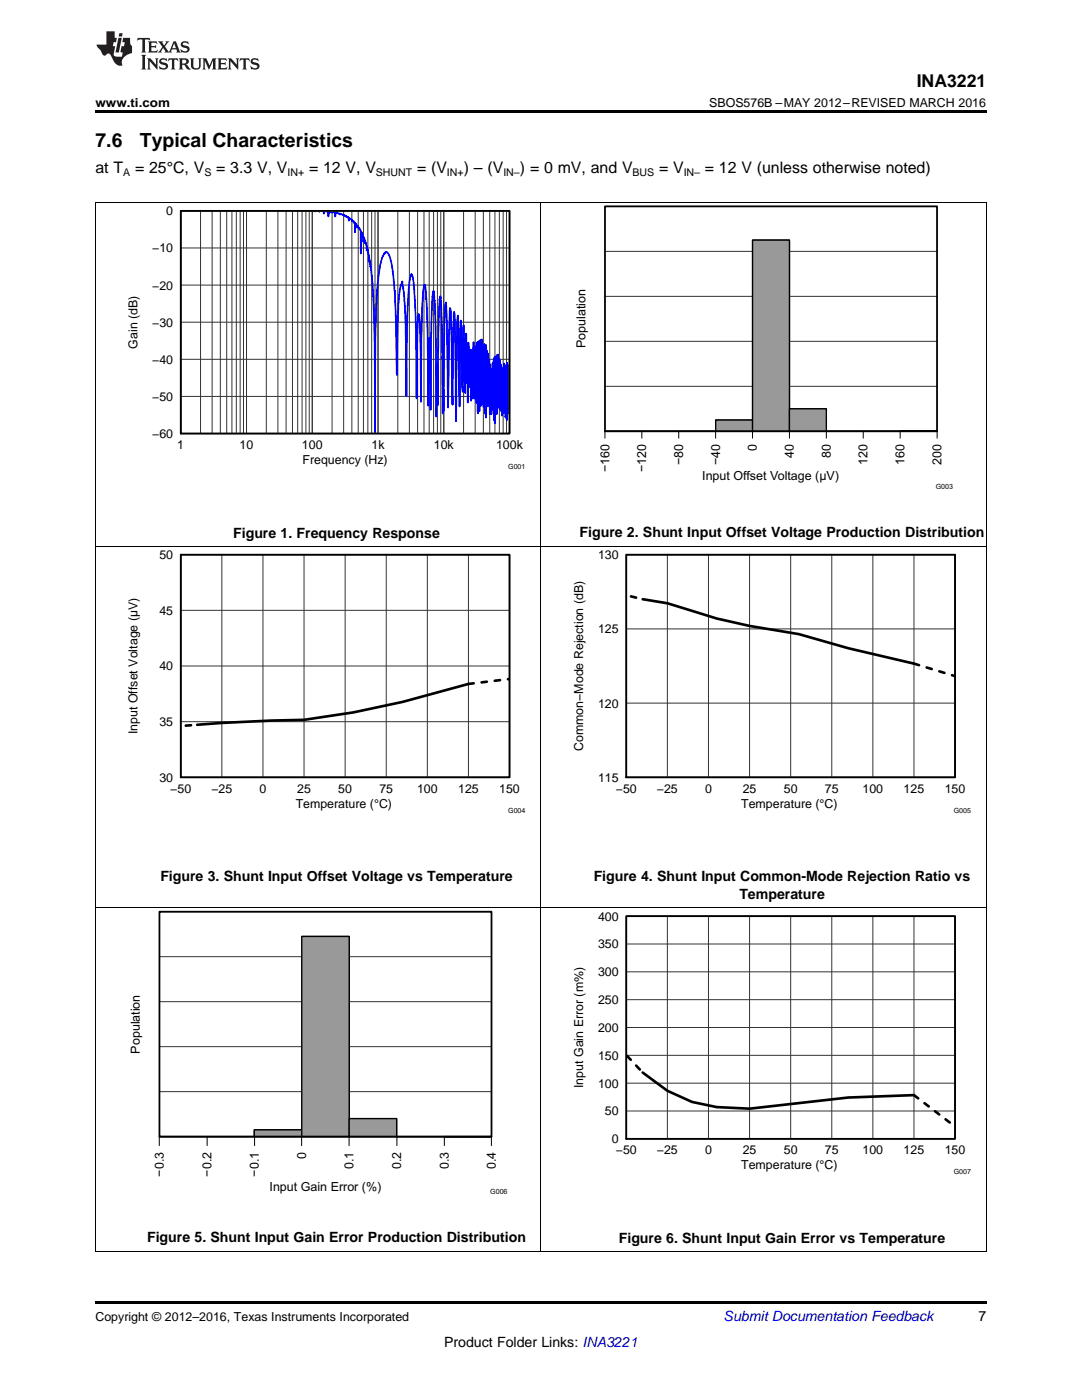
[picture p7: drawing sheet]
<svg xmlns="http://www.w3.org/2000/svg" width="216mm" height="279mm" viewBox="0 0 216 279" stroke-linecap="round" stroke-linejoin="round" font-family="sans-serif">
<path d="M19 259.7h177.8v.5h-177.8z" fill="#000"/>
<path d="M19.1 181.2v68.6M107.9 181.2v68.6M196.8 181.2v68.6M19 249.7h177.8" fill="none" stroke="#000" stroke-width=".2"/>
<path d="M31.8 226.8h18.9" fill="none" stroke="#999" stroke-width=".2"/>
<path d="M31.8 226.8h9.5zM41.3 226.8h9.4z" fill="none" stroke="#000" stroke-width=".27"/>
<path d="M50.7 225.5h9.5v1.3h-9.5z" fill="#999"/>
<path d="M50.7 225.5h9.5v1.3h-9.5z" fill="none" stroke="#000" stroke-width=".27"/>
<path d="M60.2 186.9h9.5v39.9h-9.5z" fill="#999"/>
<path d="M60.2 186.9h9.5v39.9h-9.5z" fill="none" stroke="#000" stroke-width=".27"/>
<path d="M69.7 223.2h9.4v3.6h-9.4z" fill="#999"/>
<path d="M31.8 226.8h9.5zM41.3 226.8h9.4zM69.7 223.2h9.4v3.6h-9.4zM79.1 226.8h9.5zM88.6 226.8h9.5" fill="none" stroke="#000" stroke-width=".27"/>
<path d="M31.8 226.8h18.9M79.1 226.8h9.5" fill="none" stroke="#999" stroke-width=".2"/>
<path d="M31.8 199.9h66.3M31.8 190.9h66.3M31.8 182h66.3M31.8 217.9h66.3M31.8 208.9h66.3M31.8 226.8h66.3" fill="none" stroke="#333" stroke-width=".2"/>
<path d="M50.7 225.5h9.5v1.3h-9.5z" fill="#999"/>
<path d="M50.7 225.5h9.5v1.3h-9.5z" fill="none" stroke="#000" stroke-width=".27"/>
<path d="M60.2 186.9h9.5v39.9h-9.5z" fill="#999"/>
<path d="M60.2 186.9h9.5v39.9h-9.5z" fill="none" stroke="#000" stroke-width=".27"/>
<path d="M69.7 223.2h9.4v3.6h-9.4z" fill="#999"/>
<path d="M120.7 86.1h7.4zM128.1 86.1h7.3zM135.4 86.1h7.4zM69.7 223.2h9.4v3.6h-9.4zM79.1 226.8h9.5zM88.6 226.8h9.5" fill="none" stroke="#000" stroke-width=".27"/>
<path d="M120.7 86.1h22.1M79.1 226.8h9.5" fill="none" stroke="#999" stroke-width=".2"/>
<path d="M31.8 182h66.3v44.8h-66.3z" fill="none" stroke="#000" stroke-width=".36"/>
<g fill="none" stroke="#000" stroke-width=".2">
<path d="M19.1 40.4v140.8M107.9 40.4v140.8M196.8 40.4v140.8M19 109h177.8M19 181.1h177.8M31.8 226.8v1.9M41.3 226.8v1.9M50.8 226.8v1.9M60.2 226.8v1.9M69.7 226.8v1.9M79.2 226.8v1.9M88.7 226.8v1.9"/>
<path d="M98.1 226.8v1.9"/>
</g>
<path d="M36.1 110.7h65.6v44.4h-65.6zM125 110.7h65.6v44.4h-65.6zM125 182.8h65.6v44.5h-65.6z" fill="none" stroke="#000" stroke-width=".26"/>
<g fill="none" stroke="#333" stroke-width=".2">
<path d="M36.1 110.7h65.6v44.4h-65.6zM44.3 110.7v44.4M52.5 110.7v44.4M60.7 110.7v44.4M68.9 110.7v44.4M77.1 110.7v44.4M85.3 110.7v44.4M93.5 110.7v44.4M125 110.7h65.6v44.4h-65.6zM133.2 110.7v44.4M141.4 110.7v44.4M149.6 110.7v44.4"/>
<path d="M157.8 110.7v44.4M166 110.7v44.4M174.2 110.7v44.4M182.4 110.7v44.4M36.1 132.9h65.6M36.1 121.8h65.6M125 125.5h65.6M36.1 144h65.6M125 140.3h65.6M125 182.8h65.6v44.5h-65.6zM125 199.5h65.6M125 194h65.6"/>
<path d="M125 188.4h65.6M133.2 182.8v44.5M141.4 182.8v44.5M149.6 182.8v44.5M157.8 182.8v44.5M166 182.8v44.5M174.2 182.8v44.5M182.4 182.8v44.5M125 216.2h65.6M125 210.6h65.6M125 205.1h65.6M125 221.7h65.6"/>
</g>
<path d="M128.2 119.6l5 .8 9.8 3 6.6 1.5 9.8 1.7 9.8 2.8 13.2 3M93.5 136.5l-13.2 3.6-9.8 2.1-9.8 1.5a376 376 0 0 0-21.4 .9M128.2 214.1l5 3.6 4.9 2.2 4.9 1 6.6 .4 19.6-2.3 13.2-.4" fill="none" stroke="#000" stroke-width=".53"/>
<path d="M124.9 118.8l3.3 .8M93.5 136.5l8.2-1M182.4 132.4l8.2 2.5M36 144.9l3.3-.3M124.9 210.5l3.3 3.6M182.4 218.6l8.2 6.2" fill="none" stroke="#000" stroke-width=".53" stroke-dasharray="1.1 1.6"/>
<path d="M36.1 110.7h65.6v44.4h-65.6zM125 110.7h65.6v44.4h-65.6zM125 182.8h65.6v44.5h-65.6z" fill="none" stroke="#000" stroke-width=".35"/>
<path d="M142.8 83.8h7.4v2.3h-7.4z" fill="#999"/>
<path d="M142.8 83.8h7.4v2.3h-7.4z" fill="none" stroke="#000" stroke-width=".27"/>
<path d="M150.2 47.9h7.3v38.2h-7.3z" fill="#999"/>
<path d="M150.2 47.9h7.3v38.2h-7.3z" fill="none" stroke="#000" stroke-width=".27"/>
<path d="M157.5 81.6h7.4v4.5h-7.4z" fill="#999"/>
<path d="M120.7 86.1h7.4zM128.1 86.1h7.3zM135.4 86.1h7.4zM157.5 81.6h7.4v4.5h-7.4zM164.9 86.1h7.3zM172.3 86.1h7.3zM179.6 86.1h7.4" fill="none" stroke="#000" stroke-width=".27"/>
<path d="M120.7 86.1h22.1M164.9 86.1h14.7" fill="none" stroke="#999" stroke-width=".2"/>
<path d="M120.7 59.1h66.3M120.7 50.2h66.3M120.7 41.2h66.3M120.7 77.1h66.3M120.7 68.1h66.3M120.7 86.1h66.3" fill="none" stroke="#333" stroke-width=".2"/>
<path d="M142.8 83.8h7.4v2.3h-7.4z" fill="#999"/>
<path d="M142.8 83.8h7.4v2.3h-7.4z" fill="none" stroke="#000" stroke-width=".27"/>
<path d="M150.2 47.9h7.3v38.2h-7.3z" fill="#999"/>
<path d="M150.2 47.9h7.3v38.2h-7.3z" fill="none" stroke="#000" stroke-width=".27"/>
<path d="M157.5 81.6h7.4v4.5h-7.4z" fill="#999"/>
<path d="M157.5 81.6h7.4v4.5h-7.4zM164.9 86.1h7.3zM172.3 86.1h7.3zM179.6 86.1h7.4" fill="none" stroke="#000" stroke-width=".27"/>
<path d="M164.9 86.1h14.7" fill="none" stroke="#999" stroke-width=".2"/>
<path d="M120.7 41.2h66.3v44.9h-66.3z" fill="none" stroke="#000" stroke-width=".36"/>
<path d="M19 40.4h177.8M120.7 86.1v1.4M128.1 86.1v1.4M135.4 86.1v1.4M142.8 86.1v1.4M150.2 86.1v1.4M157.5 86.1v1.4M164.9 86.1v1.4M172.2 86.1v1.4M179.6 86.1v1.4M187 86.1v1.4" fill="none" stroke="#000" stroke-width=".2"/>
<path d="M36.1 42.1h65.6v44.4h-65.6z" fill="none" stroke="#000" stroke-width=".26"/>
<g fill="none" stroke="#333" stroke-width=".2">
<path d="M36.1 42.1h65.6v44.4h-65.6zM36.1 56.9h65.6M36.1 49.5h65.6M40 42.1v44.4M42.3 42.1v44.4M44 42.1v44.4M45.2 42.1v44.4M46.3 42.1v44.4M47.2 42.1v44.4M47.9 42.1v44.4M48.6 42.1v44.4M49.2 42.1v44.4"/>
<path d="M53.1 42.1v44.4M55.4 42.1v44.4M57.1 42.1v44.4M58.4 42.1v44.4M59.4 42.1v44.4M60.3 42.1v44.4M61 42.1v44.4M61.7 42.1v44.4M62.3 42.1v44.4M66.3 42.1v44.4M68.6 42.1v44.4M70.2 42.1v44.4"/>
<path d="M71.5 42.1v44.4M72.5 42.1v44.4M73.4 42.1v44.4M74.2 42.1v44.4M74.8 42.1v44.4M75.4 42.1v44.4M79.4 42.1v44.4M81.7 42.1v44.4M83.3 42.1v44.4M84.6 42.1v44.4M85.6 42.1v44.4M86.5 42.1v44.4"/>
<path d="M87.3 42.1v44.4M88 42.1v44.4M88.6 42.1v44.4M92.5 42.1v44.4M94.8 42.1v44.4M96.4 42.1v44.4M97.7 42.1v44.4M98.8 42.1v44.4M99.6 42.1v44.4M100.4 42.1v44.4M101.1 42.1v44.4M36.1 79.1h65.6"/>
<path d="M36.1 71.7h65.6M36.1 64.3h65.6"/>
</g>
<path d="M62.3 42.1h.4l.2 .1 .2-.1h.5l.1 .2 .2-.2h.6l.1 .6 .1-.6 .8 .1v1l.1-.9 .1 .2v-.3l.2 .2 .1-.2 .3 .1v.1l.1-.1 .1 .1h.4v.8l.1-.8h.2l.5 .2 .1 .2v-.2l.5 .2 .3 .2v-.1l.3 .3 .1-.1 .1 .2 .5 .1v.7l.1-.6 .5 .5 .1-.1v.3v-.2l.3 .5v-.2l.2 .2 .1 1.8v-1.7l.4 .4v.4v-.3l.7 .9v4.6v-4.4l.5 1v1.1l.1-1 .5 1.7 .1 1v-.7l.4 1.6v1.4v-1.1l.3 1.7 .6 6.2 .3 11.9v15.6l.2-21.7 .4-8.8a12.8 12.8 0 0 1 1.3-5.5v.1l.1-.2a.44 .44 0 0 1 .6-.1 .44 .44 0 0 1 .2 .5 21.9 21.9 0 0 1 1.1 7.1l.3 4.7 .2 12.1 .3-13.9 .3-3.4 .3-.9 .1 .3v-.1l.1-.6 .4 3 .2 3.7 .2 16.2 .2-15.2a42.9 42.9 0 0 1 .6-8.7l.2-.5 .2 .3a19 19 0 0 1 .5 5l.2 6.5 .1 13 .2-13.6 .1-2.9 .1 .2 .1-.5 .3 4.5 .1 13 .2-17.4 .3-4.8 .3-1.2 .2 1.4 .2 4.8 .2 18 .1-9.8 .2-3.8 .2 14.4 .2-17.4 .2-4.5 .2-1.8 .3 2.4 .1 3.3 .2 19.3 .1-10.6 .1 8.4 .2-13.8 .1-6 .3-2 .3 7.3 .1 16.1 .1-5 .1 4.6v-1.7v.6l.2-15.9 .1-3.4 .2-1.3 .2 5.1 .2 15.9 .4-19.9 .2 .7v2.9l.3 15.7a239.7 239.7 0 0 1 .3-18.6l.2 2.6 .2 19.3 .2-15.9 .2-5.2 .3 18.1 .3-17.1 .2 13.1 .1 1.1 .2-13.3 .2 11.3 .1-3.4v5.6l.2-11.8 .1 9.8 .1-4.5 .1 1.1v7.3l.1-11.9 .2 8.9 .1-6 .1 6v-1.1l.1-6.5 .1 10.3 .1-9.8v-.2l.1 9.6 .1-8 .1 5.7 .1-9 .1 11.3 .1-5.9v5.8l.2-10.4 .2 11.3 .1-12.1 .2 14.2 .1-14.1v-.3l.2 14 .1-14.2 .2 13.1 .1-13.3 .2 13 .1-11.9v.4l.1 12.1 .2-12.6 .1 13.8 .1-13.7 .1 14.5 .1-13.3 .1 10 .1-3.3v4.4l.1-10.5v8.6l.2-7.5 .1 11 .1-9.8v-.2l.1 8.2v-6.2l.2 8v-9l.1 7.9 .1-9.1 .1 9.3 .1-9.9 .1 12 .1-12.6v13.2l.2-13.4v8.4l.1-8.2v.1l.1 11.3 .1-11.9 .1 10.1v-10.2l.1 10.2 .1-9.2 .1 9.7 .1-9.8v9.9v-.1l.1 .2v-9.1l.1 9 .1-8.7v9.3l.1-7.3v4.7l.1-3.7v7.2v-7.5l.1 4.4v-3.9v3.2l.1-3.2v6.5v-9.2l.1 8 .1-8.8v8.6l.1-7.4 .1 8.7v-9.4l.1 10.3v-9.7v-.4l.1 9.8 .1-10.3v11.2l.1-11.5v10.1l.1-9.7 .2 9.7v-8.2l.1 8.1v-8.1v7.6l.1-1.7" fill="none" stroke="#00f" stroke-width=".35"/>
<path d="M36.1 42.1h65.6v44.4h-65.6z" fill="none" stroke="#000" stroke-width=".35"/>
<path d="M19 22h177.8v.5h-177.8z" fill="#000"/>
<g fill="#231f20">
<path d="M27.5 7.6l-.1 .5 .4-.2h.6v.1v2.1l-.2 .4h1l-.3-.4v-2.1l.1-.1h.5l.5 .2-.2-.5zM29.5 8.3l.2 .3v1.5l-.2 .4h1.8l.2-.6a1.04 1.04 0 0 1-1.3 .2v-.7h.6l.3 .2v-.6l-.3 .2h-.6v-.6l.8-.1 .4 .3-.2-.5zM31.5 8.3l.9 1.1-.9 1.1h.8l-.2-.2 .5-.7 .4 .7-.2 .2h1.5l-.1-.2 .1-.4h.9l.1 .4-.2 .2h1l-.3-.3-.7-1.9h-.5l-.9 2-.8-1 .9-1h-.8l.1 .3-.3 .5-.4-.6 .2-.2zM34.7 8.6l.4 1h-.7zM36.3 8.4a.63 .63 0 0 0-.2 .7 .63 .63 0 0 0 .6 .4l.6 .2 .1 .2a.75 .75 0 0 1-.7 .4 .75 .75 0 0 1-.6-.5l.1 .7 .1-.1a1.11 1.11 0 0 0 1.5-.6 1.13 1.13 0 0 0-1.2-.8l-.1-.4a1.04 1.04 0 0 1 1.2 .2l-.2-.5-.1 .1-.5-.2zM28.2 10.9l.2 .4v2.2l-.2 .4h1l-.3-.4v-2.2l.3-.4zM29.3 11.6l.3 .4v1.5l-.3 .4h.8l-.2-.4v-1.3l1.5 1.7v-1.9l.2-.4h-.7l.2 .4v.9l-1.1-1.3zM32 11.8a.62 .62 0 0 0-.2 .7 .62 .62 0 0 0 .6 .4l.6 .1 .1 .3a.76 .76 0 0 1-.7 .3 .76 .76 0 0 1-.6-.4l.1 .7 .1-.1a1.11 1.11 0 0 0 1.5-.6 1.13 1.13 0 0 0-1.2-.8l-.1-.4a1.04 1.04 0 0 1 1.2 .2l-.2-.6-.1 .1-.5-.1zM33.7 11.6l-.2 .6a.61 .61 0 0 1 .8-.3v1.6l-.2 .4h.9l-.2-.4v-1.6a.63 .63 0 0 1 .8 .3l-.2-.6zM35.6 11.6l.3 .4v1.5l-.3 .4h1l-.2-.2v-.8l.5 .2a.76 .76 0 0 0 1.2 .7l-1-1a.58 .58 0 0 0 .6-.5 .58 .58 0 0 0-.5-.6zM36.4 11.9h.1a.45 .45 0 0 1 .5 .1 .45 .45 0 0 1 .1 .5l-.7 .2zM37.9 11.6l.2 .2a2.17 2.17 0 0 0 .3 1.9 .99 .99 0 0 0 1.6-.6v-1.1l.2-.4h-.7l.2 .2a1.92 1.92 0 0 1-.2 1.8 .6 .6 0 0 1-.9-.5v-1.1l.2-.4zM40.4 11.6l.2 .4v1.5l-.2 .4h.7l-.2-.4v-1.4l.8 1.8 .8-1.8v1.4l-.2 .4h.9l-.2-.4v-1.5l.2-.4h-.8l-.6 1.5-.6-1.5zM43.4 11.6l.2 .4v1.5l-.2 .4h1.8l.2-.6a1.04 1.04 0 0 1-1.3 .1v-.6h.5l.4 .2v-.6l-.4 .2h-.5v-.7h.8l.3 .3-.1-.6zM45.5 11.6l.2 .4v1.5l-.2 .4h.7l-.2-.4v-1.3l1.5 1.7v-1.9l.2-.4h-.7l.2 .4v.9l-1.1-1.3zM47.9 11.6l-.1 .6a.61 .61 0 0 1 .8-.3v1.6l-.3 .4h1l-.3-.4 .1-1.6a.63 .63 0 0 1 .7 .3l-.1-.6zM50.2 11.8a.62 .62 0 0 0-.2 .7 .62 .62 0 0 0 .6 .4l.6 .1 .2 .3a.76 .76 0 0 1-.8 .3 .76 .76 0 0 1-.6-.4l.1 .7 .2-.1a1.11 1.11 0 0 0 1.5-.6 1.13 1.13 0 0 0-1.3-.8l-.1-.4a1.04 1.04 0 0 1 1.2 .2l-.1-.6-.2 .1-.5-.1z"/>
<path d="M21.2 6.3v2.6h-1.9l.1 .4 .7 .9a.91 .91 0 0 0 1 .8 .56 .56 0 0 1 .5-.3 .56 .56 0 0 1 .5 .3l.4 .8a1.53 1.53 0 0 0 1.9 1.2 1.54 1.54 0 0 1 1-2.1l.9-.3v-1.4a1.52 1.52 0 0 1-.3-1.6h-1.4l-.2 .8h.5l-.2 .8h-.4l-.2 1v.2l.4 .1-.2 .8a1.93 1.93 0 0 1-1.6-.3l.3-1.8h-.5l.2-.8h.4l.2-.8h-.4v-1.3zM23.6 7.6l-.6 2.9h.7l.6-2.9zM23.8 6.6l-.1 .7h.6l.2-.7z"/>
</g>
<g font-size="3.9">
<text x="19" y="29.3">7.6</text>
<text x="27.9" y="29.3">Typical Characteristics</text>
</g>
<text font-size="3.5" x="182.9" y="17.3">INA3221</text>
<g font-size="3.2">
<text x="19" y="34.4">at T</text>
<text x="27" y="34.4">= 25°C, V</text>
<text x="43.1" y="34.4">= 3.3 V, V</text>
<text x="61.7" y="34.4">= 12 V, V</text>
<text x="83.2" y="34.4">= (V</text>
<text x="92.5" y="34.4">) – (V</text>
<text x="103.8" y="34.4">) = 0 mV, and V</text>
<text x="131.5" y="34.4">= V</text>
<text x="140.7" y="34.4">= 12 V (unless otherwise noted)</text>
</g>
<g font-size="2.8">
<text x="46.5" y="107.3">Figure 1. Frequency Response</text>
<text x="115.6" y="107.2">Figure 2. Shunt Input Offset Voltage Production Distribution</text>
<text x="32" y="175.9">Figure 3. Shunt Input Offset Voltage vs Temperature</text>
<text x="118.5" y="175.9">Figure 4. Shunt Input Common-Mode Rejection Ratio vs</text>
<text x="147.5" y="179.4">Temperature</text>
<text x="29.4" y="247.9">Figure 5. Shunt Input Gain Error Production Distribution</text>
<text x="123.5" y="248">Figure 6. Shunt Input Gain Error vs Temperature</text>
<text x="195.3" y="263.6">7</text>
<text x="88.6" y="268.9">Product Folder Links: INA3221</text>
</g>
<text font-size="2.8" fill="#0000c8" x="144.4" y="263.6">Submit Documentation Feedback</text>
<g font-size="2.5">
<text x="19" y="21.4">www.ti.com</text>
<text x="141.5" y="21.4">SBOS576B –MAY 2012–REVISED MARCH 2016</text>
<text x="33.2" y="43">0</text>
<text x="30.4" y="50.4">−10</text>
<text x="30.4" y="57.8">−20</text>
<text x="30.4" y="65.2">−30</text>
<text x="27.4" y="69.6" transform="rotate(-90 27.4 69.6)">Gain (dB)</text>
<text x="116.8" y="69.5" transform="rotate(-90 116.8 69.5)">Population</text>
<text x="30.4" y="72.6">−40</text>
<text x="30.4" y="80">−50</text>
<text x="30.4" y="87.4">−60</text>
<text x="35.4" y="89.6">1</text>
<text x="47.8" y="89.6">10</text>
<text x="60.2" y="89.6">100</text>
<text x="74.1" y="89.6">1k</text>
<text x="86.6" y="89.6">10k</text>
<text x="99" y="89.6">100k</text>
<text x="60.4" y="92.6">Frequency (Hz)</text>
<text x="121.6" y="94.3" transform="rotate(-90 121.6 94.3)">−160</text>
<text x="129" y="94.3" transform="rotate(-90 129 94.3)">−120</text>
<text x="136.3" y="92.9" transform="rotate(-90 136.3 92.9)">−80</text>
<text x="140.1" y="95.8">Input Offset Voltage (µV)</text>
<text x="143.7" y="92.9" transform="rotate(-90 143.7 92.9)">−40</text>
<text x="151" y="90" transform="rotate(-90 151 90)">0</text>
<text x="158.4" y="91.4" transform="rotate(-90 158.4 91.4)">40</text>
<text x="165.8" y="91.4" transform="rotate(-90 165.8 91.4)">80</text>
<text x="173.1" y="92.8" transform="rotate(-90 173.1 92.8)">120</text>
<text x="180.5" y="92.8" transform="rotate(-90 180.5 92.8)">160</text>
<text x="187.9" y="92.8" transform="rotate(-90 187.9 92.8)">200</text>
<text x="31.8" y="111.6">50</text>
<text x="119.3" y="111.6">130</text>
<text x="31.8" y="122.7">45</text>
<text x="119.3" y="126.4">125</text>
<text x="31.8" y="133.8">40</text>
<text x="119.3" y="141.2">120</text>
<text x="27.4" y="146.5" transform="rotate(-90 27.4 146.5)">Input Offset Voltage (µV)</text>
<text x="31.8" y="144.9">35</text>
<text x="116.3" y="149.9" transform="rotate(-90 116.3 149.9)">Common−Mode Rejection (dB)</text>
<text x="31.8" y="156">30</text>
<text x="34" y="158.2">−50</text>
<text x="42.2" y="158.2">−25</text>
<text x="51.8" y="158.2">0</text>
<text x="59" y="161.2">Temperature (°C)</text>
<text x="59.3" y="158.2">25</text>
<text x="67.5" y="158.2">50</text>
<text x="75.7" y="158.2">75</text>
<text x="83.2" y="158.2">100</text>
<text x="91.4" y="158.2">125</text>
<text x="99.6" y="158.2">150</text>
<text x="119.3" y="156">115</text>
<text x="122.9" y="158.2">−50</text>
<text x="131.1" y="158.2">−25</text>
<text x="140.7" y="158.2">0</text>
<text x="147.9" y="161.2">Temperature (°C)</text>
<text x="148.2" y="158.2">25</text>
<text x="156.4" y="158.2">50</text>
<text x="164.6" y="158.2">75</text>
<text x="172.1" y="158.2">100</text>
<text x="180.3" y="158.2">125</text>
<text x="188.5" y="158.2">150</text>
<text x="119.3" y="183.7">400</text>
<text x="119.3" y="189.3">350</text>
<text x="119.3" y="194.8">300</text>
<text x="119.3" y="200.4">250</text>
<text x="119.3" y="205.9">200</text>
<text x="27.9" y="210.3" transform="rotate(-90 27.9 210.3)">Population</text>
<text x="119.3" y="211.5">150</text>
<text x="116.3" y="217.1" transform="rotate(-90 116.3 217.1)">Input Gain Error (m%)</text>
<text x="119.3" y="217.1">100</text>
<text x="120.7" y="222.6">50</text>
<text x="61.1" y="231.3" transform="rotate(-90 61.1 231.3)">0</text>
<text x="70.5" y="233.4" transform="rotate(-90 70.5 233.4)">0.1</text>
<text x="80.1" y="233.4" transform="rotate(-90 80.1 233.4)">0.2</text>
<text x="89.5" y="233.4" transform="rotate(-90 89.5 233.4)">0.3</text>
<text x="98.9" y="233.4" transform="rotate(-90 98.9 233.4)">0.4</text>
<text x="122.1" y="228.2">0</text>
<text x="122.9" y="230.3">−50</text>
<text x="131.1" y="230.3">−25</text>
<text x="140.7" y="230.3">0</text>
<text x="147.9" y="233.4">Temperature (°C)</text>
<text x="148.2" y="230.3">25</text>
<text x="156.4" y="230.3">50</text>
<text x="164.6" y="230.3">75</text>
<text x="172.1" y="230.3">100</text>
<text x="180.3" y="230.3">125</text>
<text x="188.5" y="230.3">150</text>
<text x="32.7" y="234.8" transform="rotate(-90 32.7 234.8)">−0.3</text>
<text x="42.2" y="234.8" transform="rotate(-90 42.2 234.8)">−0.2</text>
<text x="51.7" y="234.8" transform="rotate(-90 51.7 234.8)">−0.1</text>
<text x="53.8" y="237.6">Input Gain Error (%)</text>
<text x="19" y="263.6">Copyright © 2012–2016, Texas Instruments Incorporated</text>
</g>
<g font-size="2.1">
<text x="24.6" y="35.1">A</text>
<text x="40.8" y="35.1">S</text>
<text x="57.4" y="35.1">IN+</text>
<text x="75" y="35.1">SHUNT</text>
<text x="89.2" y="35.1">IN+</text>
<text x="100.4" y="35.1">IN–</text>
<text x="126.2" y="35.1">BUS</text>
<text x="136.4" y="35.1">IN–</text>
</g>
<g font-size="1.4">
<text x="101.4" y="93.6">G001</text>
<text x="186.7" y="97.6">G003</text>
<text x="101.4" y="162.2">G004</text>
<text x="190.3" y="162.2">G005</text>
<text x="97.8" y="238.3">G006</text>
<text x="190.3" y="234.3">G007</text>
</g>
</svg>
